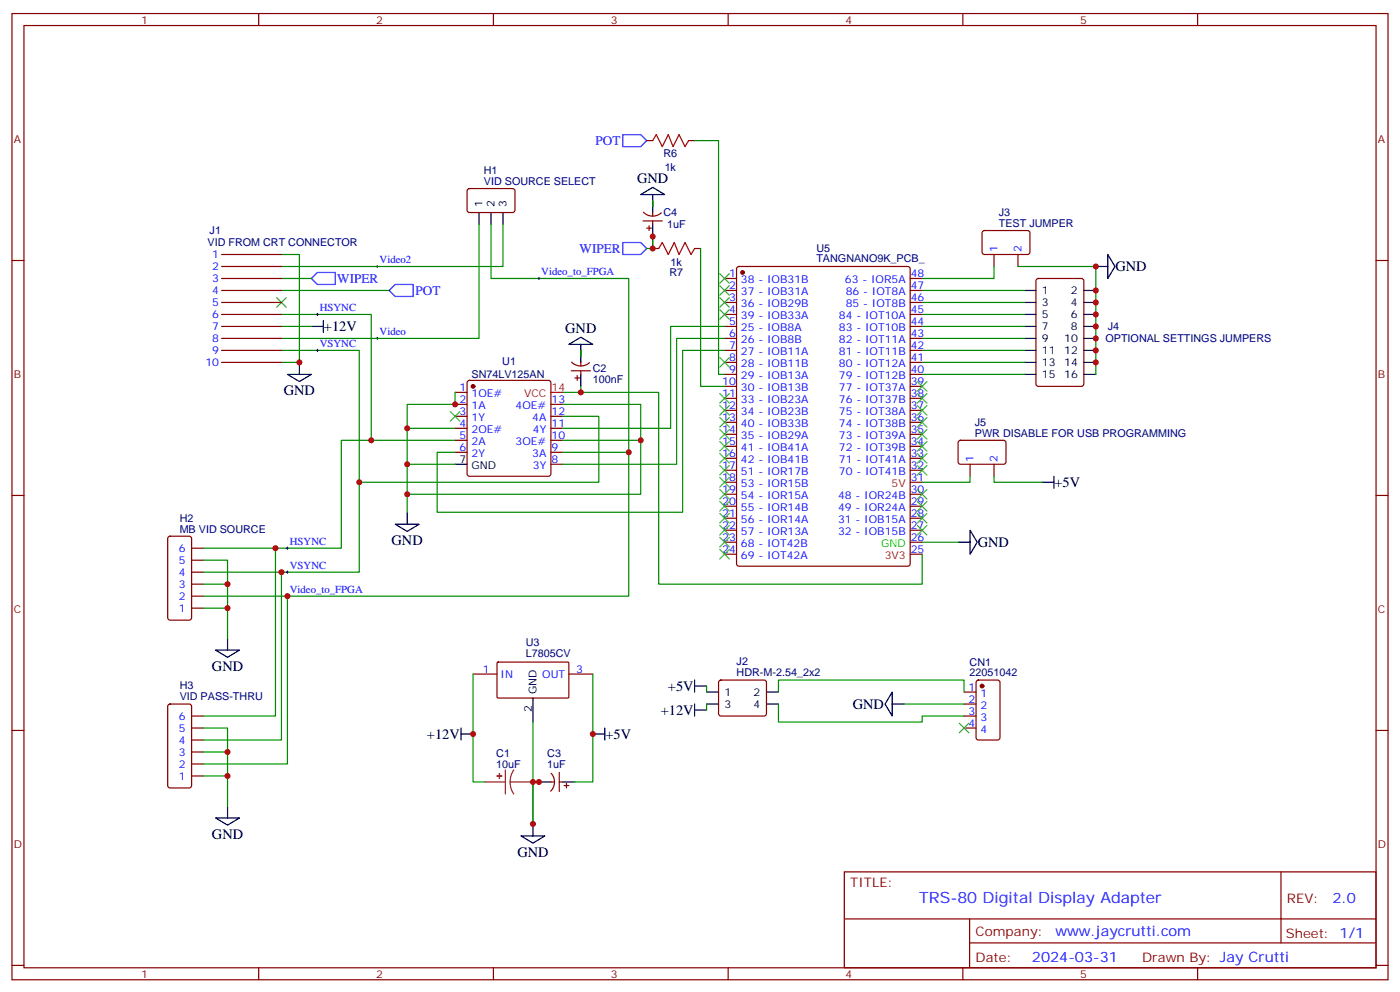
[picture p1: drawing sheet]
<svg xmlns="http://www.w3.org/2000/svg" width="412mm" height="292mm" viewBox="0 0 412 292" stroke-linecap="round" stroke-linejoin="round" font-family="sans-serif">
<g fill="none" stroke="#870000" stroke-width=".35">
<path d="M3.5 4h405.4v284.3h-405.4zM7.1 7.5h398.2v277.3h-398.2zM76.2 4v3.5M145.3 4v3.5M214.5 4v3.5M283.6 4v3.5M352.8 4v3.5M137.8 55.7l.5-.2h13l.4 .7-.1 5.9-.6 .4h-13l-.4-.7v-5.6zM190.5 41.4h1.8M202.8 41.4h1.8M3.5 76.7h3.6M65.3 74.9h17.6"/>
<path d="M65.3 78.4h17.6M189.4 65h5.7M189.6 62.5a3.8 3.8 0 0 0 5.2 .1M190.5 67.1h1.4M191.2 66.4v1.4M192.3 73.1h1.7M192.3 62.5v1.1M192.3 65v1.1M204.6 73.1h1.8M217.2 78.6l.5-.2h49.7l.7 .5v87l-.5 .7h-49.9l-.7-.4v-87.1zM289.5 68l.5-.2 13 .1 .4 .6-.1 6-.6 .4-13-.1-.4-.6v-5.7zM292.8 74.9v3.5"/>
<path d="M299.9 74.9v3.5M405.3 76.7h3.6M65.3 82h17.6M65.3 85.5h17.6M65.3 89h17.6M65.3 92.5h17.6M65.3 96.1h17.6M65.3 99.6h17.6M213.4 82h3.6M213.4 85.5h3.6M213.4 89h3.6M213.4 92.5h3.6"/>
<path d="M213.4 96.1h3.6M213.4 99.6h3.6M268.1 82h3.5M268.1 85.5h3.5M268.1 89h3.5M268.1 92.5h3.5M268.1 96.1h3.5M268.1 99.6h3.5M305.4 82.2l.5-.2h12.7l.6 .4 .1 30.6-.5 .6-12.9 .1-.7-.5v-30.5zM65.3 103.1h17.6M65.3 106.6h17.6M134.1 115.5h3.5"/>
<path d="M134.1 119h3.5M137.8 112.1l.5-.2h23.3l.5 .2 .2 .5v26.9l-.3 .5-.4 .2h-23.3l-.5-.3-.2-.4v-26.9zM162.3 119h3.5M168.3 109.1h5.6M168.4 106.6a3.8 3.8 0 0 0 5.2 .1M169.3 111.2h1.4M170 110.5v1.4M171.1 106.6v1.1M171.1 109.1v1.1M213.4 103.1h3.6M213.4 106.6h3.6M213.4 110.2h3.6"/>
<path d="M213.4 113.7h3.6M213.4 117.2h3.6M268.1 103.1h3.5M268.1 106.6h3.5M268.1 110.2h3.5M268.1 113.7h3.5M268.1 117.2h3.5M134.1 122.5h3.5M134.1 126h3.5M134.1 129.6h3.5M134.1 133.1h3.5M162.3 122.5h3.5"/>
<path d="M162.3 126h3.5M162.3 129.6h3.5M162.3 133.1h3.5M162.3 136.6h3.5M213.4 120.8h3.6M213.4 124.3h3.6M213.4 127.8h3.6M213.4 131.3h3.6M213.4 134.9h3.6M213.4 138.4h3.6M268.1 120.8h3.5M268.1 124.3h3.5"/>
<path d="M268.1 127.8h3.5M268.1 131.3h3.5M268.1 134.9h3.5M268.1 138.4h3.5M282.5 129.8l.4-.2h13l.4 .7v5.9l-.7 .4h-12.9l-.5-.7v-5.6zM285.8 136.6v3.6M292.8 136.6v3.6M3.5 145.8h3.6M49.6 158l.5-.2h5.6l.7 .4v23.6l-.4 .6-5.9 .1-.7-.5v-23.5zM213.4 141.9h3.6M213.4 145.5h3.6M213.4 149h3.6"/>
<path d="M213.4 152.5h3.6M213.4 156h3.6M213.4 159.6h3.6M268.1 141.9h3.5M268.1 145.5h3.5M268.1 149h3.5M268.1 152.5h3.5M268.1 156h3.5M268.1 159.6h3.5M405.3 145.8h3.6M56.4 179h3.6M56.4 175.4h3.6"/>
<path d="M56.4 171.9h3.6M56.4 168.4h3.6M56.4 164.9h3.6M56.4 161.3h3.6M213.4 163.1h3.6M268.1 163.1h3.5M139.3 198.4h7.1M146.5 195l.3-.2 20.6 .1 .2 .3-.1 10-.3 .2h-20.6l-.2-.3zM167.6 198.4h7M3.5 214.9h3.6M49.6 207.4l.5-.2h5.6l.7 .4v23.6l-.4 .6-5.9 .1-.7-.5v-23.5zM56.4 210.7h3.6"/>
<path d="M56.4 214.2h3.6M56.4 217.8h3.6M211.9 200.3l.5-.2h12.7l.5 .2 .2 .5-.1 9.5-.6 .4-13-.1-.4-.6v-9.2zM284 203.7h3.5M284 207.2h3.5M284 210.7h3.5M284 214.2h3.5M287.7 200.3l.5-.2h5.7l.6 .5 .1 16.5-.5 .6-5.9 .1-.6-.5-.1-16.5zM405.3 214.9h3.6M56.4 228.4h3.6M56.4 224.8h3.6M56.4 221.3h3.6"/>
<path d="M162.3 230.1h1M162.4 227.6a3.8 3.8 0 0 1-.2 5.2M164.7 227.3v5.6M164.7 230.1h1.1M166.2 231.2h1.4M166.9 230.5v1.4M248.7 256.6h156.6v28.2h-156.6zM377.3 256.6v20.9M248.7 270.4h156.5M285.6 277.5h119.6M285.6 270.4v14.1M3.5 284.1h3.6"/>
<path d="M76.2 284.8v3.5M145.3 284.8v3.5M214.5 284.8v3.5M283.6 284.8v3.5M352.8 284.8v3.5M405.3 284.1h3.6"/>
</g>
<g fill="#870000" stroke="#870000" stroke-width=".35">
<circle cx="139.3" cy="113.7" r=".53"/>
<circle cx="218.7" cy="80.2" r=".53"/>
<circle cx="289.3" cy="201.9" r=".53"/>
</g>
<g fill="none" stroke="#000" stroke-width=".35">
<path d="M188.7 57.3l3.6-2.2 3.5 2.2zM192.3 57.3v5.2M141.1 62.5v3.6M144.6 62.5v3.6M148.2 62.5v3.6M192.3 66.1v3.5M322.8 78.4h3.5M326.3 74.9l2.1 3.5-2.1 3.6zM91.7 96.1h3.5M95.2 94.3v3.5M301.6 85.5h3.6M301.6 89h3.6"/>
<path d="M301.6 92.5h3.6M301.6 96.1h3.6M301.6 99.6h3.6M319.3 85.5h3.5M319.3 89h3.5M319.3 92.5h3.5M319.3 96.1h3.5M319.3 99.6h3.5M84.7 110.2h7l-3.5 2.1zM88.2 106.6v3.6M167.6 101.4l3.5-2.2 3.5 2.2zM171.1 101.4v5.2"/>
<path d="M171.1 110.2v3.5M301.6 103.1h3.6M301.6 106.6h3.6M301.6 110.2h3.6M319.3 103.1h3.5M319.3 106.6h3.5M319.3 110.2h3.5M134.1 136.6h3.5M116.4 154.3h7.1l-3.6 2.1zM119.9 150.7v3.6M282.2 159.6h3.6M285.8 156l2.1 3.6-2.1 3.5z"/>
<path d="M306.9 141.9h3.5M310.4 140.2v3.5M63.5 191.3h7.1l-3.6 2.1zM67 187.8v3.5M135.8 216h3.5M135.8 214.2v3.6M157 205.4v7.1M174.6 216h3.6M178.2 214.2v3.6M204.6 209h3.5M204.6 200.1v3.6M204.6 207.2v3.5"/>
<path d="M204.6 201.9h3.5M208.1 207.2h3.6M208.1 203.7h3.6M225.8 207.2h3.5M225.8 203.7h3.5M262.8 203.7v7l-2.1-3.5zM262.8 207.2h3.5M67 237.2v3.5M158.7 230.1h3.6M165.8 230.1h3.5M63.5 240.7h7.1l-3.6 2.1zM153.5 246h7l-3.5 2.1z"/>
<path d="M157 242.5v3.5"/>
</g>
<path d="M162.3 115.5h3.5" fill="none" stroke="#f00" stroke-width=".35"/>
<g fill="#8c2424" stroke="#8c2424" stroke-width=".35">
<path d="M146.4 228.4h1.4z"/>
<path d="M147.1 227.6v1.5z"/>
</g>
<path d="M142.9 230.1h6M148.9 226.6v7M150.3 230.1l.2 1.9 .8 1.6M150.3 230.1h6.7M151.3 226.6l-.8 1.7-.2 1.8" fill="none" stroke="#8c2424" stroke-width=".35"/>
<g fill="none" stroke="#008700" stroke-width=".35">
<path d="M192.3 59v1.8M204.6 41.4h7.1v68.8h1.7M82.9 74.9h5.3v31.7h-5.3M141.1 66.1v33.5h-58.2M144.6 66.1v15.9h40.6v51.1h-19.4M148.2 66.1v12.3h-65.3M190.5 73.1h1.8v-3.5v3.5M206.4 73.1v40.6h7M292.8 78.4v3.6h-21.2M299.9 78.4h22.9v31.8M82.9 92.5h26.5v37.1h24.7M82.9 85.5h31.8"/>
<path d="M82.9 96.1h8.8M82.9 82h8.8M213.4 96.1h-15.8v29.9h-31.8M213.4 99.6h-14.1v37h-33.5M271.6 85.5h30M271.6 89h30M271.6 92.5h30M271.6 96.1h30M271.6 99.6h30M82.9 103.1h22.9v38.8h70.6v-19.4h-10.6M134.1 115.5v3.5h-14.2v17.6M165.8 115.5h28.2v56.4h77.6v-8.8"/>
<path d="M165.8 119h22.9v26.5h-68.8M171.1 103.1v1.8M171.1 113.7v1.8M213.4 103.1h-12.3v47.6h-72.3v-17.6h5.3M271.6 103.1h30M271.6 106.6h30M271.6 110.2h30M109.4 129.6h-8.9v31.7h-40.5M119.9 126h14.2M134.1 136.6h-14.2v14.1M165.8 129.6h22.9M185.2 133.1v42.3h-125.2"/>
<path d="M105.8 141.9v26.5h-45.8M271.6 159.6h10.6M285.8 140.2v1.7h-14.2M292.8 140.2v1.7h14.1M60 164.9h7v22.9M60 171.9h7M60 179h7M81.1 161.3v49.4h-21.1M82.9 168.4v49.4h-22.9M84.7 175.4v49.4h-24.7M139.3 198.4v31.7h3.6M174.6 198.4v31.7h-5.3"/>
<path d="M60 214.2h7v23M157 212.5v30v-12.4h1.7h-1.7M208.1 201.9v1.8M208.1 207.2v1.8M229.3 203.7v-3.6h54.7v3.6M229.3 207.2v5.3h42.3v-1.8h12.4M266.3 207.2h17.7M60 221.3h7M60 228.4h7"/>
</g>
<g fill="none" stroke="#3c3" stroke-width=".35">
<path d="M81.5 87.6l2.8 2.8M84.3 87.6l-2.8 2.8M212 80.5l2.8 2.9M212 84.1l2.8 2.8M212 87.6l2.8 2.8M212 91.1l2.8 2.8M214.8 80.5l-2.8 2.9M214.8 84.1l-2.8 2.8M214.8 87.6l-2.8 2.8M214.8 91.1l-2.8 2.8M212 105.2l2.8 2.9M212 115.8l2.8 2.8"/>
<path d="M212 119.3l2.8 2.9M214.8 105.2l-2.8 2.9M214.8 115.8l-2.8 2.8M214.8 119.3l-2.8 2.9M270.2 119.3l2.8 2.9M270.2 115.8l2.8 2.8M270.2 112.3l2.8 2.8M273 119.3l-2.8 2.9M273 115.8l-2.8 2.8M273 112.3l-2.8 2.8M132.6 121.1l2.9 2.8M135.5 121.1l-2.9 2.8"/>
<path d="M212 122.9l2.8 2.8M212 126.4l2.8 2.8M212 129.9l2.8 2.9M212 133.5l2.8 2.8M212 137l2.8 2.8M214.8 122.9l-2.8 2.8M214.8 126.4l-2.8 2.8M214.8 129.9l-2.8 2.9M214.8 133.5l-2.8 2.8M214.8 137l-2.8 2.8M270.2 137l2.8 2.8M270.2 133.5l2.8 2.8"/>
<path d="M270.2 129.9l2.8 2.9M270.2 126.4l2.8 2.8M270.2 122.9l2.8 2.8M273 137l-2.8 2.8M273 133.5l-2.8 2.8M273 129.9l-2.8 2.9M273 126.4l-2.8 2.8M273 122.9l-2.8 2.8M212 140.5l2.8 2.8M212 144l2.8 2.9M212 147.6l2.8 2.8M212 151.1l2.8 2.8"/>
<path d="M212 154.6l2.8 2.8M212 158.2l2.8 2.8M214.8 140.5l-2.8 2.8M214.8 144l-2.8 2.9M214.8 147.6l-2.8 2.8M214.8 151.1l-2.8 2.8M214.8 154.6l-2.8 2.8M214.8 158.2l-2.8 2.8M270.2 154.6l2.8 2.8M270.2 151.1l2.8 2.8M270.2 147.6l2.8 2.8M270.2 144l2.8 2.9"/>
<path d="M273 154.6l-2.8 2.8M273 151.1l-2.8 2.8M273 147.6l-2.8 2.8M273 144l-2.8 2.9M212 161.7l2.8 2.8M214.8 161.7l-2.8 2.8M282.6 212.8l2.8 2.9M285.4 212.8l-2.8 2.9"/>
</g>
<g fill="none" stroke="#000" stroke-width=".29">
<path d="M110.8 78.4h.7M111.1 78.1v.7M93.1 92.5h.7M93.5 92.2v.7M110.8 99.6h.7M111.1 99.2v.7M158.4 82h.7M158.7 81.6v.7M93.1 103.1h.7M93.5 102.8v.7M84.3 168.4h.7M84.3 161.3h.7"/>
<path d="M84.3 175.4h.7M84.7 161v.7M84.7 168v.7M84.7 175.1v.7"/>
</g>
<path d="M183.4 39.6h5.3l1.8 1.8-1.8 1.7h-5.3zM183.4 71.4h5.3l1.8 1.7-1.8 1.8h-5.3zM91.7 82l1.8-1.8h5.3v3.5h-5.3zM114.7 85.5l1.7-1.8h5.3v3.5h-5.3z" fill="none" stroke="#00f" stroke-width=".35"/>
<path d="M192.3 41.4l1-1.8 1.8 3.5 1.7-3.5 1.5 3.5 1.7-3.5 1.8 3.5 1-1.7M194 73.1l1.1-1.7 1.7 3.5 1.8-3.5 1.4 3.5 1.8-3.5 1.8 3.5 1-1.8" fill="none" stroke="#a10000" stroke-width=".35"/>
<g fill="#c00">
<circle cx="119.9" cy="136.6" r=".88"/>
<circle cx="134.1" cy="119" r=".88"/>
<circle cx="119.9" cy="145.5" r=".88"/>
<circle cx="188.7" cy="129.6" r=".88"/>
<circle cx="119.9" cy="126" r=".88"/>
<circle cx="171.1" cy="115.5" r=".88"/>
<circle cx="322.8" cy="85.5" r=".88"/>
<circle cx="322.8" cy="89" r=".88"/>
<circle cx="322.8" cy="92.5" r=".88"/>
<circle cx="322.8" cy="96.1" r=".88"/>
<circle cx="322.8" cy="99.6" r=".88"/>
<circle cx="322.8" cy="103.1" r=".88"/>
<circle cx="322.8" cy="106.6" r=".88"/>
<circle cx="322.8" cy="78.4" r=".88"/>
<circle cx="157" cy="230.1" r=".88"/>
<circle cx="158.8" cy="230.1" r=".88"/>
<circle cx="157" cy="242.5" r=".88"/>
<circle cx="88.2" cy="106.6" r=".88"/>
<circle cx="192.3" cy="73.1" r=".88"/>
<circle cx="192.3" cy="69.6" r=".88"/>
<circle cx="67" cy="171.9" r=".88"/>
<circle cx="67" cy="179" r=".88"/>
<circle cx="109.4" cy="129.6" r=".88"/>
<circle cx="105.8" cy="141.9" r=".88"/>
<circle cx="185.2" cy="133.1" r=".88"/>
<circle cx="174.6" cy="216" r=".88"/>
<circle cx="139.3" cy="216" r=".88"/>
<circle cx="81.1" cy="161.3" r=".88"/>
<circle cx="82.9" cy="168.4" r=".88"/>
<circle cx="84.7" cy="175.4" r=".88"/>
<circle cx="67" cy="221.3" r=".88"/>
<circle cx="67" cy="228.4" r=".88"/>
</g>
<text font-size="4.6" fill="#00f" x="270.8" y="265.6">TRS-80 Digital Display Adapter</text>
<g font-size="4.2">
<text x="187.7" y="54">GND</text>
<text x="328.6" y="79.8">GND</text>
<text x="95.4" y="97.4">+12V</text>
<text x="166.5" y="98.1">GND</text>
<text x="83.6" y="116.3">GND</text>
<text x="310.6" y="143.3">+5V</text>
<text x="115.4" y="160.3">GND</text>
<text x="288" y="160.9">GND</text>
<text x="62.4" y="197.4">GND</text>
<text x="196.8" y="203.3">+5V</text>
<text x="251.2" y="208.6">GND</text>
<text x="194.6" y="210.4">+12V</text>
<text x="125.8" y="217.4">+12V</text>
<text x="178.3" y="217.4">+5V</text>
<text x="62.4" y="246.8">GND</text>
<text x="152.4" y="252.1">GND</text>
</g>
<g font-size="4.2" fill="#00f">
<text x="392.5" y="265.8">2.0</text>
<text x="310.9" y="275.4">www.jaycrutti.com</text>
<text x="304" y="283.2">2024-03-31</text>
</g>
<g font-size="3.9" fill="#00f">
<text x="175.4" y="42.7">POT</text>
<text x="170.7" y="74.4">WIPER</text>
<text x="99.3" y="83.1">WIPER</text>
<text x="122.4" y="86.7">POT</text>
</g>
<g font-size="3.9" fill="#800">
<text x="250.5" y="261.2">TITLE:</text>
<text x="379.1" y="265.8">REV:</text>
<text x="287.4" y="275.4">Company:</text>
<text x="378.7" y="276">Sheet: 1/1</text>
<text x="287.4" y="283">Date:</text>
<text x="336.4" y="283.1">Drawn By: Jay Crutti</text>
</g>
<g font-size="3.2" fill="#800">
<text x="41.6" y="7">1</text>
<text x="110.8" y="7">2</text>
<text x="179.9" y="7">3</text>
<text x="249.1" y="7">4</text>
<text x="318.2" y="7">5</text>
<text x="4.1" y="42.1">A</text>
<text x="405.9" y="42.1">A</text>
<text x="4.1" y="111.2">B</text>
<text x="405.9" y="111.2">B</text>
<text x="4.1" y="180.4">C</text>
<text x="405.9" y="180.4">C</text>
<text x="4.1" y="249.5">D</text>
<text x="405.9" y="249.5">D</text>
<text x="41.6" y="287.8">1</text>
<text x="110.8" y="287.8">2</text>
<text x="179.9" y="287.8">3</text>
<text x="249.1" y="287.8">4</text>
<text x="318.2" y="287.8">5</text>
</g>
<g font-size="3.2" fill="#000080">
<text x="195.5" y="46.1">R6</text>
<text x="142.5" y="51.2">H1</text>
<text x="195.8" y="50.2">1k</text>
<text x="142.5" y="54.4">VID SOURCE SELECT</text>
<text x="195.5" y="63.7">C4</text>
<text x="294.2" y="63.6">J3</text>
<text x="61.8" y="69">J1</text>
<text x="196.5" y="67.2">1uF</text>
<text x="294.2" y="66.8">TEST JUMPER</text>
<text x="61.1" y="72.5">VID FROM CRT CONNECTOR</text>
<text x="240.5" y="77.2">TANGNANO9K_PCB_</text>
<text x="240.5" y="74">U5</text>
<text x="197.2" y="81.3">R7</text>
<text x="197.6" y="78.4">1k</text>
<text x="325.6" y="100.6">OPTIONAL SETTINGS JUMPERS</text>
<text x="326.3" y="97.1">J4</text>
<text x="147.9" y="107.5">U1</text>
<text x="138.9" y="111.3">SN74LV125AN</text>
<text x="174.6" y="112.8">100nF</text>
<text x="174.6" y="109.5">C2</text>
<text x="287.2" y="125.3">J5</text>
<text x="287.2" y="128.5">PWR DISABLE FOR USB PROGRAMMING</text>
<text x="52.9" y="153.5">H2</text>
<text x="52.9" y="156.7">MB VID SOURCE</text>
<text x="154.9" y="190.1">U3</text>
<text x="154.9" y="193.4">L7805CV</text>
<text x="217" y="195.7">J2</text>
<text x="285.6" y="195.9">CN1</text>
<text x="52.9" y="202.9">H3</text>
<text x="217" y="199.1">HDR-M-2.54_2x2</text>
<text x="285.6" y="199.1">22051042</text>
<text x="52.9" y="206.1">VID PASS-THRU</text>
<text x="146.2" y="226">10uF</text>
<text x="146.2" y="222.8">C1</text>
<text x="161.2" y="226">1uF</text>
<text x="161.2" y="222.7">C3</text>
</g>
<g font-size="3.2">
<text x="142.2" y="60.8" transform="rotate(-90 142.2 60.8)">1</text>
<text x="145.7" y="60.8" transform="rotate(-90 145.7 60.8)">2</text>
<text x="149.2" y="60.8" transform="rotate(-90 149.2 60.8)">3</text>
<text x="306.9" y="86.5">1</text>
<text x="315.5" y="86.5">2</text>
<text x="306.9" y="90.1">3</text>
<text x="306.9" y="93.6">5</text>
<text x="315.5" y="90.1">4</text>
<text x="315.5" y="93.6">6</text>
<text x="306.9" y="97.1">7</text>
<text x="306.9" y="100.6">9</text>
<text x="313.5" y="100.6">10</text>
<text x="315.5" y="97.1">8</text>
<text x="306.9" y="104.2">11</text>
<text x="306.9" y="107.7">13</text>
<text x="313.5" y="104.2">12</text>
<text x="313.5" y="107.7">14</text>
<text x="306.9" y="111.2">15</text>
<text x="313.5" y="111.2">16</text>
<text x="135.4" y="136.3">7</text>
<text x="138.9" y="138">GND</text>
<text x="156.6" y="209.6" transform="rotate(-90 156.6 209.6)">2</text>
<text x="158" y="204.4" transform="rotate(-90 158 204.4)">GND</text>
<text x="213.4" y="204.7">1</text>
<text x="213.4" y="208.2">3</text>
<text x="222" y="204.7">2</text>
<text x="222" y="208.2">4</text>
</g>
<g font-size="3.2" fill="#00f">
<text x="62.5" y="76">1</text>
<text x="111.8" y="77.5">Video2</text>
<text x="293.9" y="74.2" transform="rotate(-90 293.9 74.2)">1</text>
<text x="300.9" y="74.2" transform="rotate(-90 300.9 74.2)">2</text>
<text x="62.5" y="79.5">2</text>
<text x="62.5" y="83">3</text>
<text x="159.5" y="81.1">Video_to_FPGA</text>
<text x="214.8" y="81.6">1</text>
<text x="218.3" y="83.4">38 - IOB31B</text>
<text x="248.9" y="83.4">63 - IOR5A</text>
<text x="268.3" y="81.6">48</text>
<text x="62.5" y="86.5">4</text>
<text x="214.8" y="85.1">2</text>
<text x="214.8" y="88.7">3</text>
<text x="218.3" y="86.9">37 - IOB31A</text>
<text x="249.1" y="86.9">86 - IOT8A</text>
<text x="268.3" y="88.7">46</text>
<text x="268.3" y="85.1">47</text>
<text x="62.5" y="90.1">5</text>
<text x="62.5" y="93.6">6</text>
<text x="94.2" y="91.7">HSYNC</text>
<text x="214.8" y="92.2">4</text>
<text x="214.8" y="95.7">5</text>
<text x="218.3" y="90.4">36 - IOB29B</text>
<text x="218.3" y="93.9">39 - IOB33A</text>
<text x="247.1" y="93.9">84 - IOT10A</text>
<text x="249.1" y="90.4">85 - IOT8B</text>
<text x="268.3" y="95.7">44</text>
<text x="268.3" y="92.2">45</text>
<text x="62.5" y="97.1">7</text>
<text x="62.5" y="100.6">8</text>
<text x="111.8" y="98.7">Video</text>
<text x="214.8" y="99.2">6</text>
<text x="218.3" y="97.5">25 - IOB8A</text>
<text x="218.3" y="101">26 - IOB8B</text>
<text x="247.1" y="97.5">83 - IOT10B</text>
<text x="247.1" y="101">82 - IOT11A</text>
<text x="268.3" y="99.2">43</text>
<text x="60.5" y="107.7">10</text>
<text x="62.5" y="104.2">9</text>
<text x="94.2" y="102.2">VSYNC</text>
<text x="214.8" y="102.8">7</text>
<text x="214.8" y="106.3">8</text>
<text x="218.3" y="104.5">27 - IOB11A</text>
<text x="247.1" y="104.5">81 - IOT11B</text>
<text x="268.3" y="106.3">41</text>
<text x="268.3" y="102.8">42</text>
<text x="212.7" y="113.3">10</text>
<text x="214.8" y="109.8">9</text>
<text x="218.3" y="108.1">28 - IOB11B</text>
<text x="218.3" y="111.6">29 - IOB13A</text>
<text x="247.1" y="111.6">79 - IOT12B</text>
<text x="247.1" y="108.1">80 - IOT12A</text>
<text x="268.3" y="113.3">39</text>
<text x="268.3" y="109.8">40</text>
<text x="135.4" y="115.1">1</text>
<text x="135.4" y="118.6">2</text>
<text x="138.9" y="116.9">1OE#</text>
<text x="162.5" y="118.6">13</text>
<text x="212.7" y="116.9">11</text>
<text x="218.3" y="115.1">30 - IOB13B</text>
<text x="218.3" y="118.6">33 - IOB23A</text>
<text x="247.1" y="118.6">76 - IOT37B</text>
<text x="247.1" y="115.1">77 - IOT37A</text>
<text x="268.3" y="116.9">38</text>
<text x="135.4" y="122.2">3</text>
<text x="135.4" y="125.7">4</text>
<text x="138.9" y="120.4">1A</text>
<text x="138.9" y="123.9">1Y</text>
<text x="151.9" y="120.4">4OE#</text>
<text x="156.8" y="123.9">4A</text>
<text x="162.5" y="125.7">11</text>
<text x="162.5" y="122.2">12</text>
<text x="212.7" y="120.4">12</text>
<text x="212.7" y="123.9">13</text>
<text x="218.3" y="122.2">34 - IOB23B</text>
<text x="218.3" y="125.7">40 - IOB33B</text>
<text x="247.1" y="125.7">74 - IOT38B</text>
<text x="247.1" y="122.2">75 - IOT38A</text>
<text x="268.3" y="123.9">36</text>
<text x="268.3" y="120.4">37</text>
<text x="135.4" y="129.2">5</text>
<text x="138.9" y="127.5">2OE#</text>
<text x="138.9" y="131">2A</text>
<text x="151.9" y="131">3OE#</text>
<text x="157" y="127.5">4Y</text>
<text x="162.5" y="129.2">10</text>
<text x="212.7" y="127.5">14</text>
<text x="212.7" y="131">15</text>
<text x="218.3" y="129.2">35 - IOB29A</text>
<text x="247.1" y="129.2">73 - IOT39A</text>
<text x="268.3" y="131">34</text>
<text x="268.3" y="127.5">35</text>
<text x="135.4" y="132.8">6</text>
<text x="138.9" y="134.5">2Y</text>
<text x="156.8" y="134.5">3A</text>
<text x="162.5" y="136.3">8</text>
<text x="162.5" y="132.8">9</text>
<text x="212.7" y="134.5">16</text>
<text x="218.3" y="132.8">41 - IOB41A</text>
<text x="218.3" y="136.3">42 - IOB41B</text>
<text x="247.1" y="132.8">72 - IOT39B</text>
<text x="247.1" y="136.3">71 - IOT41A</text>
<text x="268.3" y="134.5">33</text>
<text x="286.8" y="135.9" transform="rotate(-90 286.8 135.9)">1</text>
<text x="293.9" y="135.9" transform="rotate(-90 293.9 135.9)">2</text>
<text x="157" y="138">3Y</text>
<text x="212.7" y="138">17</text>
<text x="212.7" y="141.6">18</text>
<text x="218.3" y="139.8">51 - IOR17B</text>
<text x="218.3" y="143.3">53 - IOR15B</text>
<text x="247.1" y="139.8">70 - IOT41B</text>
<text x="268.3" y="141.6">31</text>
<text x="268.3" y="138">32</text>
<text x="212.7" y="145.1">19</text>
<text x="212.7" y="148.6">20</text>
<text x="218.3" y="146.9">54 - IOR15A</text>
<text x="246.9" y="146.9">48 - IOR24B</text>
<text x="268.3" y="148.6">29</text>
<text x="268.3" y="145.1">30</text>
<text x="212.7" y="152.2">21</text>
<text x="212.7" y="155.7">22</text>
<text x="218.3" y="150.4">55 - IOR14B</text>
<text x="218.3" y="153.9">56 - IOR14A</text>
<text x="246.9" y="150.4">49 - IOR24A</text>
<text x="246.9" y="153.9">31 - IOB15A</text>
<text x="268.3" y="155.7">27</text>
<text x="268.3" y="152.2">28</text>
<text x="85.4" y="160.4">HSYNC</text>
<text x="212.7" y="159.2">23</text>
<text x="218.3" y="157.4">57 - IOR13A</text>
<text x="218.3" y="161">68 - IOT42B</text>
<text x="246.9" y="157.4">32 - IOB15B</text>
<text x="268.3" y="159.2">26</text>
<text x="52.7" y="165.9">5</text>
<text x="52.7" y="162.4">6</text>
<text x="85.4" y="167.5">VSYNC</text>
<text x="212.7" y="162.7">24</text>
<text x="218.3" y="164.5">69 - IOT42A</text>
<text x="268.3" y="162.7">25</text>
<text x="52.7" y="173">3</text>
<text x="52.7" y="169.4">4</text>
<text x="52.7" y="176.5">2</text>
<text x="85.4" y="174.6">Video_to_FPGA</text>
<text x="52.7" y="180">1</text>
<text x="142.3" y="198">1</text>
<text x="147.5" y="199.4">IN</text>
<text x="159.7" y="199.4">OUT</text>
<text x="169.7" y="198">3</text>
<text x="285.3" y="203.3">1</text>
<text x="285.3" y="206.8">2</text>
<text x="288.8" y="205.1">1</text>
<text x="288.8" y="208.6">2</text>
<text x="52.7" y="215.3">5</text>
<text x="52.7" y="211.8">6</text>
<text x="285.3" y="210.4">3</text>
<text x="285.3" y="213.9">4</text>
<text x="288.8" y="212.1">3</text>
<text x="288.8" y="215.7">4</text>
<text x="52.7" y="218.8">4</text>
<text x="52.7" y="225.9">2</text>
<text x="52.7" y="222.4">3</text>
<text x="52.7" y="229.4">1</text>
</g>
<g font-size="3.2" fill="#f00">
<text x="154.4" y="116.9">VCC</text>
<text x="162.5" y="115.1">14</text>
<text x="262.6" y="143.3">5V</text>
<text x="260.6" y="164.5">3V3</text>
</g>
<text font-size="3.2" fill="#0f0" x="259.5" y="161">GND</text>
</svg>
